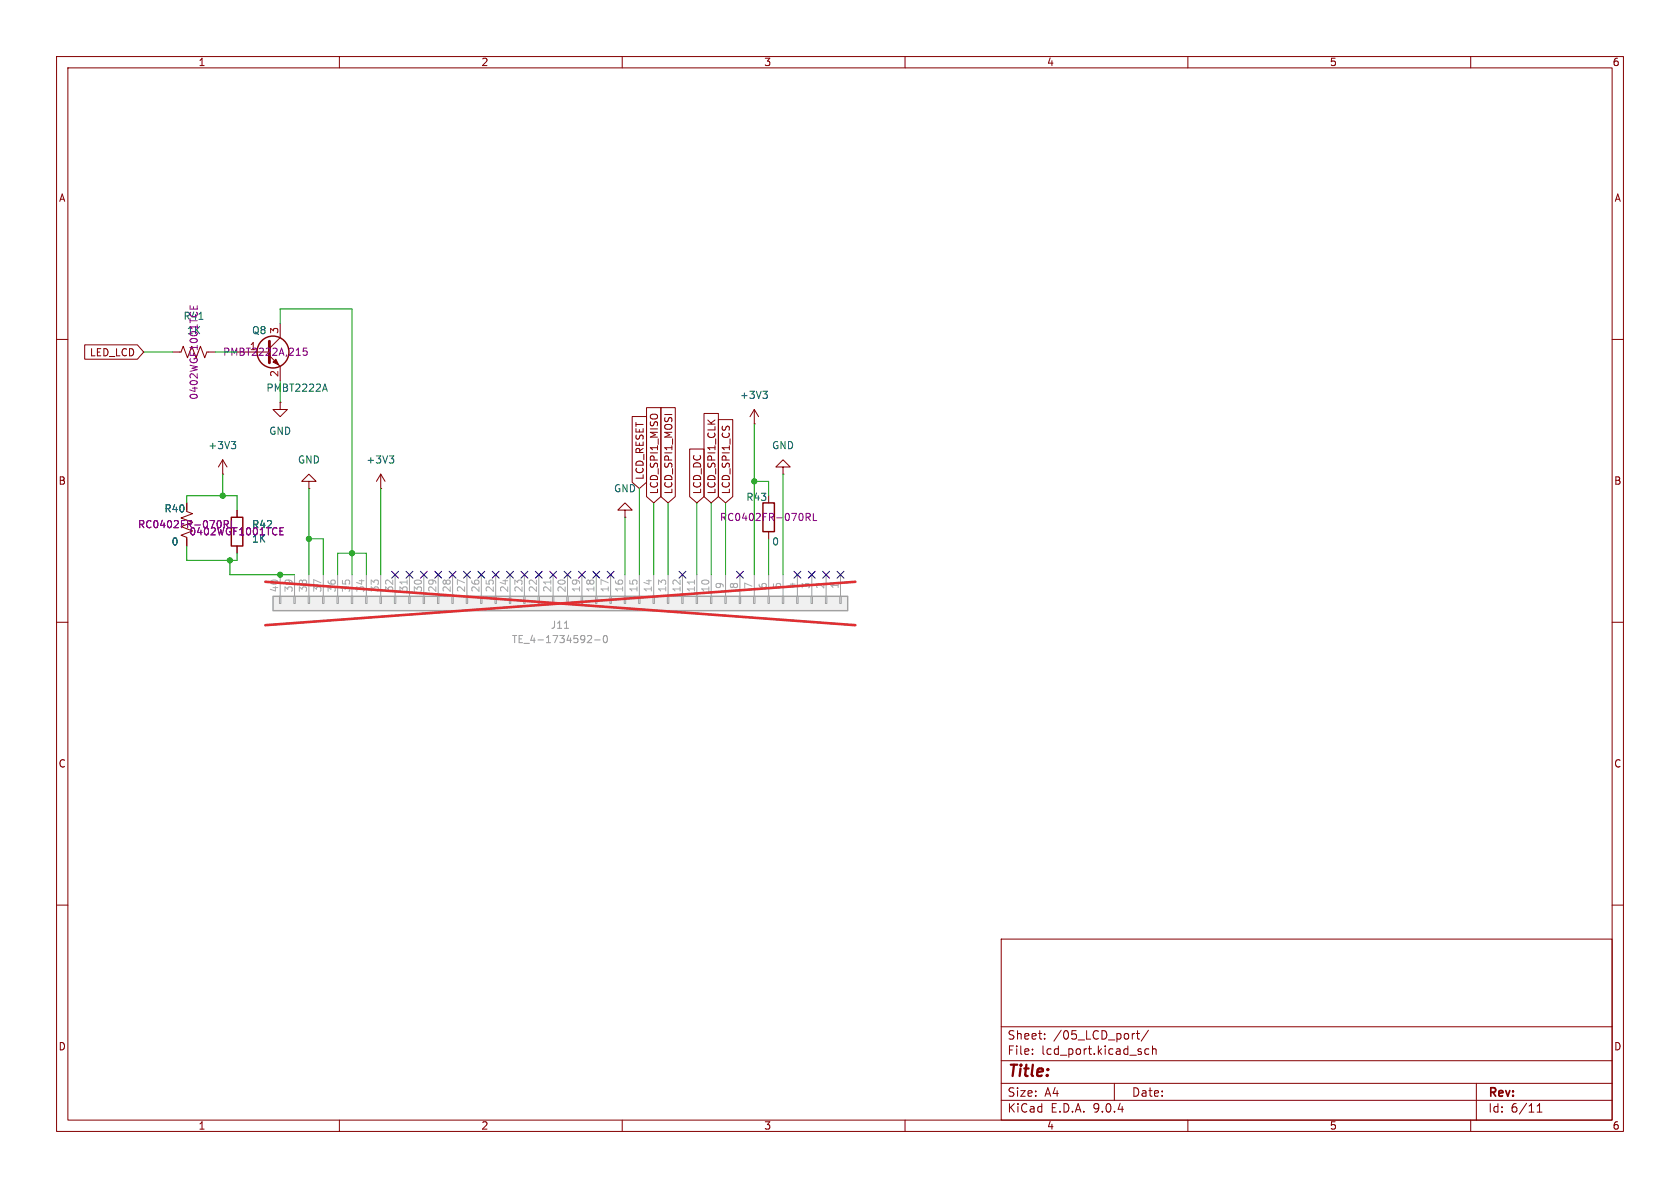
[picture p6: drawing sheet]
<svg xmlns="http://www.w3.org/2000/svg" width="297mm" height="210mm" viewBox="0 0 297 210" stroke-linecap="round" stroke-linejoin="round" font-family="sans-serif">
<g fill="none" stroke="#840000" stroke-width=".18">
<path d="M10 10h277v190h-277zM12 12h273v186h-273zM60 10v2M110 10v2M160 10v2M210 10v2M260 10v2M10 60h2M30.5 62.2h1.5l.4-1 .7 2 .4-1M35.1 62.2l.3-1 .8 2 .4-1h1.5M133.3 74.9h.1M133.3 72.4l-.7 1.3"/>
<path d="M133.3 72.4l.8 1.3M133.3 72.4v2.5M285 60h2M33 88.9v1.5l1 .4-2 .8 1 .3M33 93.5l1 .4-2 .7 1 .4M33 95.3v1.2M39.4 83.8h.1M39.4 81.3l-.8 1.3M39.4 81.3l.7 1.3M39.4 81.3v2.5M67.3 86.4h.1M67.3 83.8l-.8 1.3"/>
<path d="M67.3 83.8l.8 1.3M67.3 83.8v2.6M110.5 90.2h1.3l-1.3-1.3-1.3 1.3h1.3v1.2M110.5 91.4h.1M138.4 82.6h1.3l-1.3-1.3-1.2 1.3h1.2v1.2M138.4 83.8h.1M10 110h2M285 110h2M10 160h2M177 166h108v32h-108zM285 160h2M60 198v2"/>
<path d="M110 198v2M160 198v2M177 194.5h108M177 191.5h108M177 187.5h108M177 181.5h108M182.5 186.3v.1M182.5 185.5v.1M184.7 183.6v.1M184.7 182.8v.1M197 191.5v3M200.5 182.7h.1"/>
<path d="M200.9 182.7h.6M201.1 182.2v1.3l.4 .2M203 182.1l-1.3 2M203.1 185.5l-.4-.1-.3 .3v.4l.1 .2h.6M203.7 185.5l.3-.1 .3 .1 .1 .9M203.7 184.9v1.5M210 198v2M260 198v2M261 191.5v6.5M271.7 196.6h.9M271.7 195.5l.5-.4v1.5"/>
</g>
<path d="M35.2 56.5h.7M40.9 78h.8l-.5 .5M41.4 78.5l.3 .3v.3l-.3 .2M134.9 69.2h.7l-.4 .4M135.4 69.6l.2 .3v.3l-.2 .2M68.8 80.6h.8l-.4 .5M69.4 81.1l.2 .2v.3l-.2 .3" fill="none" stroke="#006464" stroke-width=".18"/>
<path d="M33.6 54v.6h1.3v-.6M34.2 54.2v.4M39.6 92.7l.6-.1 .2-.2-.1-.3-.7-.1v1.3M39.9 92.7l.5 .6M40.9 92v1.3" fill="none" stroke="#840084" stroke-width=".18"/>
<path d="M48.3 105.4h101.6v2.6h-101.6z" fill="#f0f0f0"/>
<path d="M48.3 105.4h101.6v2.6h-101.6z" fill="none" stroke="#a1a1a1" stroke-width=".25"/>
<g fill="none" stroke="#a1a1a1" stroke-width=".18">
<path d="M49.4 105.4h.3v1.3h-.3zM49.5 101.6v3.8M51.9 105.4h.3v1.3h-.3zM52.1 101.6v3.8M54.5 105.4h.2v1.3h-.2zM54.6 101.6v3.8M57 105.4h.3v1.3h-.3zM57.1 101.6v3.8M59.6 105.4h.2v1.3h-.2zM59.7 101.6v3.8M62.1 105.4h.3v1.3h-.3zM62.2 101.6v3.8"/>
<path d="M64.6 105.4h.3v1.3h-.3zM64.8 101.6v3.8M67.2 105.4h.2v1.3h-.2zM67.3 101.6v3.8M69.7 105.4h.3v1.3h-.3zM69.8 101.6v3.8M72.3 105.4h.2v1.3h-.2zM72.4 101.6v3.8M74.8 105.4h.3v1.3h-.3zM74.9 101.6v3.8M77.3 105.4h.3v1.3h-.3zM77.5 101.6v3.8"/>
<path d="M79.9 105.4h.2v1.3h-.2zM80 101.6v3.8M82.4 105.4h.3v1.3h-.3zM82.5 101.6v3.8M85 105.4h.2v1.3h-.2zM85.1 101.6v3.8M87.5 105.4h.3v1.3h-.3zM87.6 101.6v3.8M90 105.4h.3v1.3h-.3zM90.2 101.6v3.8M92.6 105.4h.2v1.3h-.2zM92.7 101.6v3.8"/>
<path d="M95.1 105.4h.3v1.3h-.3zM95.2 101.6v3.8M97.7 105.4h.2v1.3h-.2zM97.8 101.6v3.8M100.2 105.4h.3v1.3h-.3zM100.3 101.6v3.8M102.7 105.4h.3v1.3h-.3zM102.9 101.6v3.8M105.3 105.4h.2v1.3h-.2zM105.4 101.6v3.8M107.8 105.4h.3v1.3h-.3zM107.9 101.6v3.8"/>
<path d="M110.4 105.4h.2v1.3h-.2zM110.5 101.6v3.8M112.9 105.4h.3v1.3h-.3zM113 101.6v3.8M115.4 105.4h.3v1.3h-.3zM115.6 101.6v3.8M118 105.4h.2v1.3h-.2zM118.1 101.6v3.8M120.5 105.4h.3v1.3h-.3zM120.6 101.6v3.8M123.1 105.4h.2v1.3h-.2zM123.2 101.6v3.8"/>
<path d="M125.6 105.4h.3v1.3h-.3zM125.7 101.6v3.8M128.1 105.4h.3v1.3h-.3zM128.3 101.6v3.8M130.7 105.4h.2v1.3h-.2zM130.8 101.6v3.8M133.2 105.4h.3v1.3h-.3zM133.3 101.6v3.8M135.8 105.4h.2v1.3h-.2zM135.9 101.6v3.8M138.3 105.4h.3v1.3h-.3zM138.4 101.6v3.8"/>
<path d="M140.8 105.4h.3v1.3h-.3zM141 101.6v3.8M143.4 105.4h.2v1.3h-.2zM143.5 101.6v3.8M145.9 105.4h.3v1.3h-.3zM146 101.6v3.8M148.5 105.4h.2v1.3h-.2zM148.6 101.6v3.8"/>
</g>
<path d="M72 102.5v.8M97.4 102.5v.8M122.8 102.5v.8" fill="none" stroke="#aaa" stroke-width=".18"/>
<path d="M99.8 111.1h.7M104 112.3l.5 .1 .1 .3-.8 .9h.8M105.1 113.1h1M106.8 112.5l.2-.2a.68 .68 0 0 1 .4 .7 .68 .68 0 0 1-.4 .6l-.2-.1-.2-.4z" fill="none" stroke="#989898" stroke-width=".18"/>
<path d="M46.9 102.8l104.3 7.7M151.2 102.8l-104.3 7.7" fill="none" stroke="#e12e31" stroke-width=".46"/>
<g fill="none" stroke="#840000" stroke-width=".18">
<path d="M49.5 57.2v2.5l-1.9 1.9M15 61h9.3l1.1 1.2-1.1 1.3h-9.3zM41.9 62.2h5.7M47.6 62.9l1.9 1.9v2.5M49.5 71.1v1.3h1.3l-1.3 1.3-1.2-1.3h1.2M49.5 71.1h.1M111.8 73.6h2.5v11.6l-1.3 1.2-1.2-1.2zM114.3 72.1h2.5v15.7l-1.2 1.1-1.3-1.1zM116.8 72.1h2.6v15.7l-1.3 1.1-1.3-1.1zM121.9 79.4h2.6v8.4l-1.3 1.1-1.3-1.1zM124.5 73.1h2.5v14.7l-1.3 1.1-1.2-1.1zM127 74.2h2.5v13.6l-1.2 1.1-1.3-1.1z"/>
<path d="M33 88.9v1.3M33 95.3v1.2M41.9 90.2v1.2M41.9 96.5v1.3M54.6 85.1h1.3l-1.3-1.3-1.3 1.3h1.3v1.3M54.6 86.4h.1M135.9 87.6v1.3M135.9 94v1.3"/>
</g>
<path d="M47.6 60.3v3.8" fill="none" stroke="#840000" stroke-width=".51"/>
<g fill="none" stroke="#840000" stroke-width=".25">
<path d="M40.9 91.4h2v5.1h-2zM134.9 88.9h2v5.1h-2z"/>
<circle cx="48.3" cy="62.2" r="2.82"/>
</g>
<path d="M48.3 64l.5-.5 .5 1z" fill="#840000" stroke="#840000" stroke-width=".18"/>
<path d="M57.1 68.8h.6M57.4 67.9l.5 1.3" fill="none" stroke="#006464" stroke-width=".18"/>
<path d="M54.2 61.5h-.6v.6l.2-.1 .4 .1 .1 .2-.1 .4-.1 .1-.5-.1M39.6 92.7l.6-.1 .2-.2-.1-.3-.7-.1v1.3M39.9 92.7l.5 .6M40.9 92v1.3M49.5 93.9h.4M50.1 93.3h-.6v1.3h.6M142.5 91.4h.6l.1-.2v-.3l-.7-.2v1.3M142.8 91.4l.4 .6M143.8 90.7v1.3h.6" fill="none" stroke="#840084" stroke-width=".18"/>
<g fill="none" stroke="#009600" stroke-width=".18">
<path d="M49.5 57.2v-2.6h12.7v47M25.4 62.2h5.1M38.1 62.2h3.8M49.5 67.3v3.8M133.3 74.9v26.7M33 88.9v-1.3h8.9v2.6M33 96.5v2.6h8.9v-1.3M39.4 83.8v3.8M40.6 99.1v2.5h11.5M54.6 86.4v15.2M54.6 95.3h2.5v6.3M67.3 86.4v15.2"/>
<path d="M110.5 91.4v10.2M113 86.4v15.2M115.6 88.9v12.7M118.1 88.9v12.7M123.2 88.9v12.7M125.7 88.9v12.7M128.3 88.9v12.7M133.3 85.1h2.6v2.5M135.9 95.3v6.3M138.4 83.8v17.8M59.7 101.6v-3.8h5.1v3.8"/>
</g>
<g fill="none" stroke="#000084" stroke-width=".18">
<path d="M69.2 101l1.3 1.2M70.5 101l-1.3 1.2M71.8 101l1.2 1.2M73 101l-1.2 1.2M74.3 101l1.2 1.2M75.5 101l-1.2 1.2M76.9 101l1.2 1.2M78.1 101l-1.2 1.2M79.4 101l1.2 1.2M80.6 101l-1.2 1.2M81.9 101l1.3 1.2M83.2 101l-1.3 1.2"/>
<path d="M84.5 101l1.2 1.2M85.7 101l-1.2 1.2M87 101l1.2 1.2M88.2 101l-1.2 1.2M89.6 101l1.2 1.2M90.8 101l-1.2 1.2M92.1 101l1.2 1.2M93.3 101l-1.2 1.2M94.6 101l1.3 1.2M95.9 101l-1.3 1.2M97.2 101l1.2 1.2M98.4 101l-1.2 1.2"/>
<path d="M99.7 101l1.2 1.2M100.9 101l-1.2 1.2M102.3 101l1.2 1.2M103.5 101l-1.2 1.2M104.8 101l1.2 1.2M106 101l-1.2 1.2M107.3 101l1.3 1.2M108.6 101l-1.3 1.2M120 101l1.3 1.2M121.3 101l-1.3 1.2M130.2 101l1.2 1.2M131.4 101l-1.2 1.2"/>
<path d="M140.4 101l1.2 1.2M141.6 101l-1.2 1.2M142.9 101l1.2 1.2M144.1 101l-1.2 1.2M145.4 101l1.3 1.2M146.7 101l-1.3 1.2M148 101l1.2 1.2M149.2 101l-1.2 1.2"/>
</g>
<g fill="#009600" stroke="#009600" stroke-width=".18">
<circle cx="62.2" cy="97.8" r=".46"/>
<circle cx="49.5" cy="101.6" r=".46"/>
<circle cx="54.6" cy="95.3" r=".46"/>
<circle cx="133.3" cy="85.1" r=".46"/>
<circle cx="40.6" cy="99.1" r=".46"/>
<circle cx="39.4" cy="87.6" r=".46"/>
</g>
<text font-size="2.8" fill="#840000" x="178" y="190.9">Title:</text>
<g font-size="2.1" fill="#840000">
<text x="178" y="184">Sheet:</text>
<text x="186.2" y="184">/05_LCD_port/</text>
<text x="178" y="186.7">File:</text>
<text x="184.1" y="186.7">lcd_port.kicad_sch</text>
<text x="178" y="196.9">KiCad</text>
<text x="178" y="194.1">Size:</text>
<text x="184.7" y="194.1">A4</text>
<text x="185.7" y="196.9">E.D.A.</text>
<text x="193.3" y="196.9">9.0.4</text>
<text x="200" y="194.1">Date:</text>
<text x="263" y="194.3">Rev:</text>
<text x="263" y="196.9">Id:</text>
<text x="267.1" y="196.9">6/11</text>
</g>
<g font-size="1.8" fill="#840000">
<text x="35" y="11.9">1</text>
<text x="85" y="11.9">2</text>
<text x="135" y="11.9">3</text>
<text x="185" y="11.9">4</text>
<text x="235" y="11.9">5</text>
<text x="285" y="11.9">6</text>
<text x="10.3" y="35.9">A</text>
<text x="285.3" y="35.9">A</text>
<text x="15.8" y="63.2">LED_LCD</text>
<text x="10.3" y="85.9">B</text>
<text x="114" y="84.9" transform="rotate(-90 114 84.9)">LCD_RESET</text>
<text x="116.5" y="87.5" transform="rotate(-90 116.5 87.5)">LCD_SPI1_MISO</text>
<text x="119.1" y="87.5" transform="rotate(-90 119.1 87.5)">LCD_SPI1_MOSI</text>
<text x="124.1" y="87.5" transform="rotate(-90 124.1 87.5)">LCD_DC</text>
<text x="126.7" y="87.5" transform="rotate(-90 126.7 87.5)">LCD_SPI1_CLK</text>
<text x="129.2" y="87.5" transform="rotate(-90 129.2 87.5)">LCD_SPI1_CS</text>
<text x="285.3" y="85.9">B</text>
<text x="10.3" y="135.9">C</text>
<text x="285.3" y="135.9">C</text>
<text x="10.3" y="185.9">D</text>
<text x="285.3" y="185.9">D</text>
<text x="35" y="199.9">1</text>
<text x="85" y="199.9">2</text>
<text x="135" y="199.9">3</text>
<text x="185" y="199.9">4</text>
<text x="235" y="199.9">5</text>
<text x="285" y="199.9">6</text>
</g>
<g font-size="1.8" fill="#840084">
<text x="32.3" y="56.7">R41</text>
<text x="32.9" y="59.3">1K</text>
<text x="39.3" y="63.1">PMBT2222A,215</text>
<text x="44.1" y="62">1</text>
<text x="35.2" y="70.8" transform="rotate(-90 35.2 70.8)">0402WGF1001TCE</text>
<text x="24.3" y="93.6">RC0402FR-070RL</text>
<text x="33.4" y="94.8">0402WGF1001TCE</text>
<text x="44.5" y="93.6">R42</text>
<text x="127.2" y="92.3">RC0402FR-070RL</text>
<text x="44.5" y="96.1">1K</text>
</g>
<g font-size="1.8" fill="#006464">
<text x="44.5" y="59.3">Q8</text>
<text x="47" y="69.4">PMBT2222A</text>
<text x="130.7" y="70.7">+3V3</text>
<text x="47.5" y="77.1">GND</text>
<text x="36.7" y="79.6">+3V3</text>
<text x="52.6" y="82.1">GND</text>
<text x="64.7" y="82.1">+3V3</text>
<text x="136.4" y="79.6">GND</text>
<text x="108.5" y="87.2">GND</text>
<text x="131.8" y="88.7">R43</text>
<text x="29" y="90.8">R40</text>
<text x="30.2" y="96.6">0</text>
<text x="136.4" y="96.6">0</text>
</g>
<g font-size="1.8" fill="#a90000">
<text x="49.3" y="59.1" transform="rotate(-90 49.3 59.1)">3</text>
<text x="49.3" y="66.7" transform="rotate(-90 49.3 66.7)">2</text>
</g>
<g font-size="1.8" fill="#aaa">
<text x="49.3" y="104.8" transform="rotate(-90 49.3 104.8)">40</text>
<text x="51.8" y="104.8" transform="rotate(-90 51.8 104.8)">39</text>
<text x="54.4" y="104.8" transform="rotate(-90 54.4 104.8)">38</text>
<text x="56.9" y="104.8" transform="rotate(-90 56.9 104.8)">37</text>
<text x="59.4" y="104.8" transform="rotate(-90 59.4 104.8)">36</text>
<text x="62" y="104.8" transform="rotate(-90 62 104.8)">35</text>
<text x="64.5" y="104.8" transform="rotate(-90 64.5 104.8)">34</text>
<text x="67.1" y="104.8" transform="rotate(-90 67.1 104.8)">33</text>
<text x="69.6" y="104.8" transform="rotate(-90 69.6 104.8)">32</text>
<text x="72.1" y="104.8" transform="rotate(-90 72.1 104.8)">31</text>
<text x="74.7" y="104.8" transform="rotate(-90 74.7 104.8)">30</text>
<text x="77.2" y="104.8" transform="rotate(-90 77.2 104.8)">29</text>
<text x="79.8" y="104.8" transform="rotate(-90 79.8 104.8)">28</text>
<text x="82.3" y="104.8" transform="rotate(-90 82.3 104.8)">27</text>
<text x="84.8" y="104.8" transform="rotate(-90 84.8 104.8)">26</text>
<text x="87.4" y="104.8" transform="rotate(-90 87.4 104.8)">25</text>
<text x="89.9" y="104.8" transform="rotate(-90 89.9 104.8)">24</text>
<text x="92.5" y="104.8" transform="rotate(-90 92.5 104.8)">23</text>
<text x="95" y="104.8" transform="rotate(-90 95 104.8)">22</text>
<text x="97.5" y="104.8" transform="rotate(-90 97.5 104.8)">21</text>
<text x="100.1" y="104.8" transform="rotate(-90 100.1 104.8)">20</text>
<text x="102.6" y="104.8" transform="rotate(-90 102.6 104.8)">19</text>
<text x="105.2" y="104.8" transform="rotate(-90 105.2 104.8)">18</text>
<text x="107.7" y="104.8" transform="rotate(-90 107.7 104.8)">17</text>
<text x="110.2" y="104.8" transform="rotate(-90 110.2 104.8)">16</text>
<text x="112.8" y="104.8" transform="rotate(-90 112.8 104.8)">15</text>
<text x="115.3" y="104.8" transform="rotate(-90 115.3 104.8)">14</text>
<text x="117.9" y="104.8" transform="rotate(-90 117.9 104.8)">13</text>
<text x="120.4" y="104.8" transform="rotate(-90 120.4 104.8)">12</text>
<text x="122.9" y="104.8" transform="rotate(-90 122.9 104.8)">11</text>
<text x="125.5" y="104.8" transform="rotate(-90 125.5 104.8)">10</text>
<text x="128" y="104.2" transform="rotate(-90 128 104.2)">9</text>
<text x="130.6" y="104.2" transform="rotate(-90 130.6 104.2)">8</text>
<text x="133.1" y="104.2" transform="rotate(-90 133.1 104.2)">7</text>
<text x="135.6" y="104.2" transform="rotate(-90 135.6 104.2)">6</text>
<text x="138.2" y="104.2" transform="rotate(-90 138.2 104.2)">5</text>
<text x="140.7" y="104.2" transform="rotate(-90 140.7 104.2)">4</text>
<text x="143.3" y="104.2" transform="rotate(-90 143.3 104.2)">3</text>
<text x="145.8" y="104.2" transform="rotate(-90 145.8 104.2)">2</text>
<text x="148.3" y="104.2" transform="rotate(-90 148.3 104.2)">1</text>
</g>
<g font-size="1.8" fill="#989898">
<text x="90.4" y="113.9">TE_4-1734592-0</text>
<text x="97.3" y="111.4">J11</text>
</g>
</svg>
